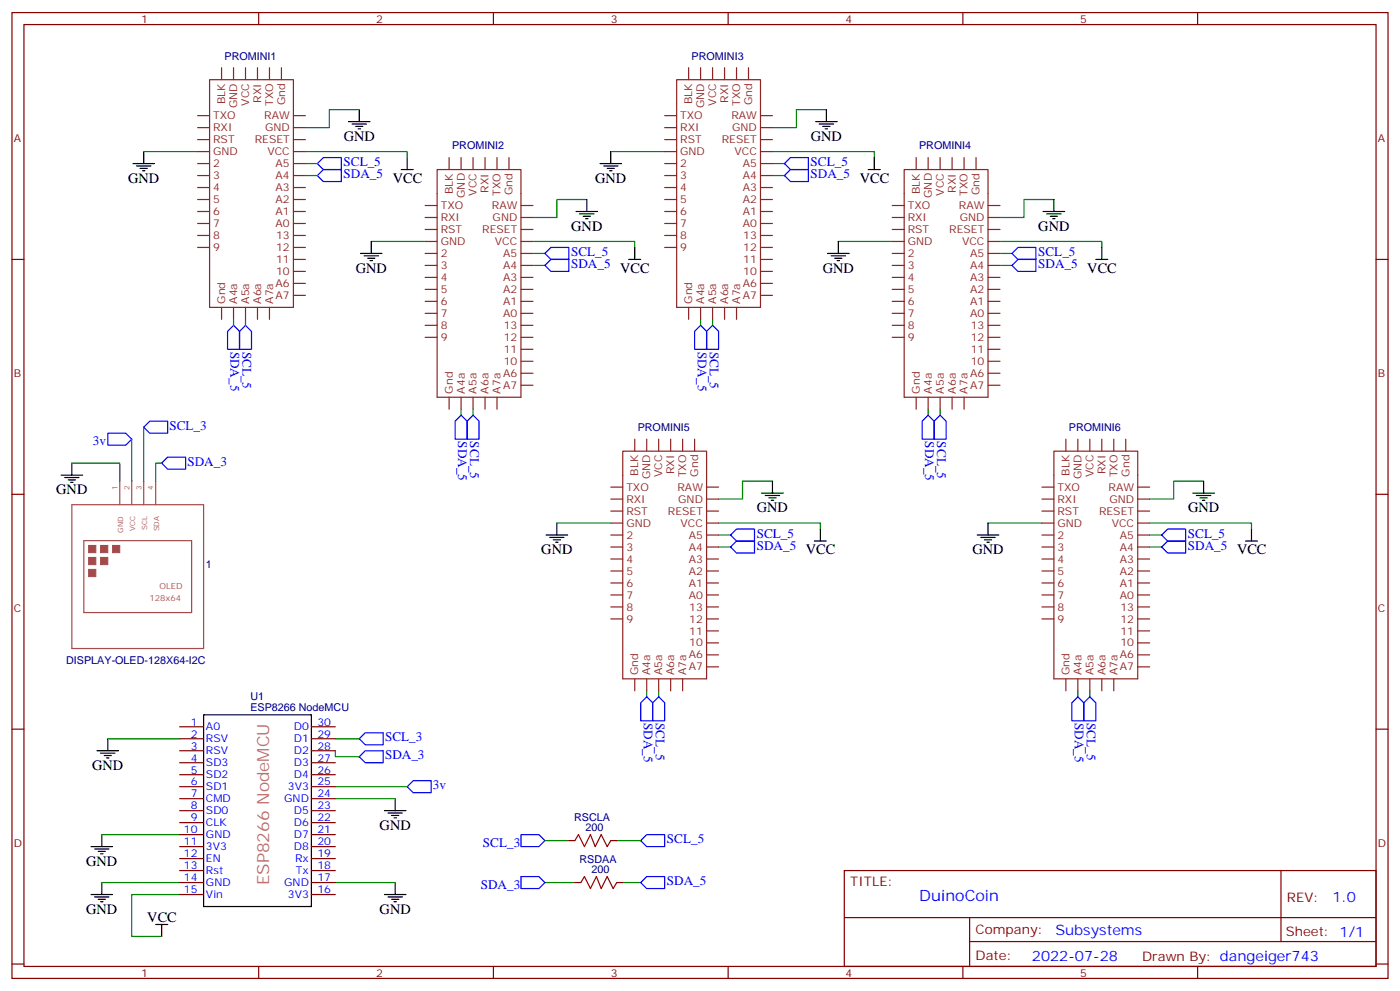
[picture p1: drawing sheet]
<svg xmlns="http://www.w3.org/2000/svg" width="412mm" height="292mm" viewBox="0 0 412 292" stroke-linecap="round" stroke-linejoin="round" font-family="sans-serif">
<g fill="none" stroke="#870000" stroke-width=".35">
<path d="M3.5 3.7h405.4v284.3h-405.4zM7.1 7.2h398.2v277.3h-398.2zM76.2 3.7v3.5M145.3 3.7v3.5M214.5 3.7v3.5M283.6 3.7v3.5M352.8 3.7v3.5M3.5 76.4h3.6M405.3 76.4h3.6M3.5 145.5h3.6M405.3 145.5h3.6M3.5 214.7h3.6"/>
<path d="M52.9 214h7.1M52.9 217.5h7.1M91.7 214h7.1M91.7 217.5h7.1M405.3 214.7h3.6M52.9 221h7.1M52.9 224.5h7.1M52.9 228.1h7.1M52.9 231.6h7.1M52.9 235.1h7.1M52.9 238.7h7.1M91.7 221h7.1"/>
<path d="M91.7 224.5h7.1M91.7 228.1h7.1M91.7 231.6h7.1M91.7 235.1h7.1M91.7 238.7h7.1M52.9 259.8h7.1M52.9 242.2h7.1M52.9 245.7h7.1M52.9 249.2h7.1M52.9 252.8h7.1M52.9 256.3h7.1M91.7 259.8h7.1"/>
<path d="M91.7 242.2h7.1M91.7 245.7h7.1M91.7 249.2h7.1M91.7 252.8h7.1M91.7 256.3h7.1M167.6 247.5h1.7M169.3 259.8h1.8M179.9 247.5h1.8M181.7 259.8h1.7M248.7 256.3h156.6v28.2h-156.6zM377.3 256.3v20.9M52.9 263.3h7.1"/>
<path d="M91.7 263.3h7.1M248.7 270.1h156.5M285.6 277.2h119.6M285.6 270.1v14.2M3.5 283.8h3.6M76.2 284.5v3.5M145.3 284.5v3.5M214.5 284.5v3.5M283.6 284.5v3.5M352.8 284.5v3.5M405.3 283.8h3.6"/>
</g>
<g fill="none" stroke="#00f" stroke-width=".35">
<path d="M93.5 51.7l1.7-1.8h5.3v3.5h-5.3zM93.5 48.2l1.7-1.8h5.3v3.5h-5.3zM231.1 48.2l1.7-1.8h5.3v3.5h-5.3zM231.1 51.7l1.7-1.8h5.3v3.5h-5.3zM160.5 74.6l1.8-1.8h5.3v3.6h-5.3zM160.5 78.1l1.8-1.7h5.3v3.5h-5.3zM298.1 74.6l1.8-1.8h5.3v3.6h-5.3zM298.1 78.1l1.8-1.7h5.3v3.5h-5.3zM68.8 95.8l1.8 1.7v5.3h-3.6v-5.3zM72.3 95.8l1.8 1.7v5.3h-3.5v-5.3zM206.4 95.8l1.7 1.7v5.3h-3.5v-5.3zM209.9 95.8l1.8 1.7v5.3h-3.6v-5.3z"/>
<path d="M31.7 127.5h5.3l1.8 1.8-1.8 1.8h-5.3zM42.3 125.8l1.8-1.8h5.3v3.5h-5.3zM47.6 136.3l1.8-1.7h5.3v3.5h-5.3zM135.8 122.2l1.8 1.8v5.3h-3.5v-5.3zM139.3 122.2l1.8 1.8v5.3h-3.5v-5.3zM273.4 122.2l1.8 1.8v5.3h-3.6v-5.3zM275.2 124l1.7-1.8 1.8 1.8v5.3h-3.5zM215.2 157.5l1.8-1.7h5.2v3.5h-5.2zM342.2 157.5l1.8-1.7h5.2v3.5h-5.2zM215.2 161l1.8-1.7h5.2v3.5h-5.2zM342.2 161l1.8-1.7h5.2v3.5h-5.2zM105.8 217.5l1.8-1.8h5.3v3.6h-5.3z"/>
<path d="M188.7 206.9l1.8-1.8 1.8 1.8v5.3h-3.6zM192.3 206.9l1.7-1.8 1.8 1.8v5.3h-3.5zM317.5 205.1l1.8 1.8v5.3h-3.6v-5.3zM319.3 206.9l1.7-1.8 1.8 1.8v5.3h-3.5zM105.8 222.8l1.8-1.8h5.3v3.5h-5.3zM119.9 231.6l1.8-1.8h5.3v3.6h-5.3zM153.5 245.7h5.2l1.8 1.8-1.8 1.7h-5.2zM153.5 258.1h5.2l1.8 1.7-1.8 1.8h-5.2zM188.7 247.5l1.8-1.8h5.3v3.5h-5.3zM188.7 259.8l1.8-1.7h5.3v3.5h-5.3z"/>
</g>
<g fill="none" stroke="#000" stroke-width=".35">
<path d="M102.7 35.8h6.3M103.7 36.5h4.2M104.8 37.2h2.1M105.5 37.9h.7M105.8 32.3v3.5M240.2 35.8h6.4M241.3 36.5h4.2M242.4 37.2h2.1M243.1 37.9h.7M243.4 32.3v3.5M39.2 48.2h6.3M40.2 48.9h4.2"/>
<path d="M41.3 49.6h2.1M42 50.3h.7M42.3 44.6v3.6M118.2 49.9h3.5M119.9 46.4v3.5M172.9 58.7v3.6M176.7 48.2h6.4M177.8 48.9h4.2M178.9 49.6h2.1M179.6 50.3h.7M179.9 44.6v3.6M255.8 49.9h3.5"/>
<path d="M257.5 46.4v3.5M310.4 58.7v3.6M106.2 74.6h6.3M107.2 75.3h4.3M108.3 76h2.1M109 76.7h.7M109.4 71.1v3.5M169.7 62.3h6.3M170.7 63h4.3M171.8 63.7h2.1M172.5 64.4h.7M185.2 76.4h3.5"/>
<path d="M187 72.8v3.6M243.8 74.6h6.3M244.8 75.3h4.3M245.9 76h2.1M246.6 76.7h.7M246.9 71.1v3.5M307.3 62.3h6.3M308.3 63h4.3M309.4 63.7h2.1M310.1 64.4h.7M322.8 76.4h3.5M324.6 72.8v3.6"/>
<path d="M18 139.9h6.3M21.2 136.3v3.6M19 140.6h4.3M20.1 141.3h2.1M20.8 142h.7M160.9 157.5h6.3M161.9 158.2h4.3M163 158.9h2.1M163.7 159.6h.7M164 154v3.5M224.4 145.2h6.3M225.4 145.9h4.3"/>
<path d="M226.5 146.6h2.1M227.2 147.3h.7M227.5 141.6v3.6M239.9 159.3h3.5M241.7 155.8v3.5M287.9 157.5h6.3M288.9 158.2h4.3M290 158.9h2.1M290.7 159.6h.7M291 154v3.5M351.4 145.2h6.3M352.4 145.9h4.3"/>
<path d="M353.5 146.6h2.1M354.2 147.3h.7M354.5 141.6v3.6M366.9 159.3h3.5M368.7 155.8v3.5M31.7 217.5v3.5M60 210.4h31.7v56.5h-31.7zM28.6 221h6.3M29.6 221.7h4.3M30.7 222.4h2.1M31.4 223.1h.7M113.2 238.7h6.4"/>
<path d="M114.3 239.4h4.2M116.4 235.1v3.6M26.8 249.2h6.4M27.9 249.9h4.2M28.9 250.6h2.1M29.6 251.4h.7M30 245.7v3.5M30 259.8v3.5M115.4 240.1h2.1M116.1 240.8h.7M116.4 259.8v3.5M26.8 263.3h6.4"/>
<path d="M27.9 264.1h4.2M28.9 264.8h2.1M29.6 265.5h.7M45.9 272.2h3.5M47.6 272.2v3.5M113.2 263.3h6.4M114.3 264.1h4.2M115.4 264.8h2.1M116.1 265.5h.7"/>
</g>
<g fill="none" stroke="#008700" stroke-width=".35">
<path d="M105.8 32.3h-8.8v5.3h-7M243.4 32.3h-8.8v5.3h-7.1M42.3 44.6h15.9M90 44.6h29.9v1.8M90 51.7h3.5M90 48.2h3.5M172.9 58.7h-8.9v5.3h-7M179.9 44.6h15.9M227.5 44.6h30v1.8M227.5 51.7h3.6M227.5 48.2h3.6M310.4 58.7h-8.8v5.3h-7"/>
<path d="M109.4 71.1h15.8M157 71.1h30v1.7M157 74.6h3.5M157 78.1h3.5M246.9 71.1h15.9M294.6 71.1h30v1.7M294.6 74.6h3.5M294.6 78.1h3.5M68.8 94v1.8M72.3 94v1.8M206.4 94v1.8M209.9 94v1.8"/>
<path d="M21.2 136.3h14.1v5.3M38.8 129.3v12.3M42.3 125.8v15.8M47.6 136.3h-1.7v5.3M135.8 120.5v1.7M139.3 120.5v1.7M273.4 120.5v1.7M276.9 120.5v1.7M164 154h15.9M211.7 154h30v1.8M211.7 157.5h3.5M227.5 141.6h-8.8v5.3h-7"/>
<path d="M291 154h15.9M338.7 154h30v1.8M338.7 157.5h3.5M354.5 141.6h-8.8v5.3h-7M211.7 161h3.5M338.7 161h3.5M31.7 217.5h21.2M98.8 217.5h7M190.5 203.4v1.7M194 203.4v1.7M317.5 203.4v1.7M321 203.4v1.7"/>
<path d="M98.8 221v1.8h7M98.8 235.1h17.6M98.8 231.6h21.1M30 259.8h22.9M30 245.7h22.9M98.8 259.8h17.6M160.5 259.8h8.8M160.5 247.5h7.1M181.7 247.5h7M183.4 259.8h5.3M52.9 263.3h-14.1v12.4h8.8"/>
</g>
<path d="M21.2 148.6h38.8v42.3h-38.8zM24.7 159.2h31.7v21.1h-31.7zM35.3 141.6v7M38.8 141.6v7M42.3 141.6v7M45.9 141.6v7" fill="none" stroke="#a64a4a" stroke-width=".35"/>
<g fill="#a64a4a" stroke="#a64a4a" stroke-width=".29">
<path d="M26.1 160.6h2.1v2.1h-2.1z"/>
<path d="M29.6 160.6h2.1v2.1h-2.1z"/>
<path d="M26.1 164.1h2.1v2.1h-2.1z"/>
<path d="M33.2 160.6h2.1v2.1h-2.1z"/>
<path d="M26.1 167.6h2.1v2.1h-2.1z"/>
<path d="M29.6 164.1h2.1v2.1h-2.1z"/>
</g>
<path d="M169.3 247.5l1.1-1.8 1.8 3.5 1.7-3.5 1.4 3.5 1.8-3.5 1.8 3.5 1-1.7M171.1 259.8l1.1-1.7 1.7 3.5 1.8-3.5 1.4 3.5 1.8-3.5 1.7 3.5 1.1-1.8" fill="none" stroke="#a10000" stroke-width=".35"/>
<g fill="none" stroke="#8c2424" stroke-width=".35">
<path d="M65.3 19.9v3.6M68.8 19.9v3.6M72.3 19.9v3.6M75.8 19.9v3.6M79.4 19.9v3.6M82.9 19.9v3.6M202.8 19.9v3.6M206.4 19.9v3.6M209.9 19.9v3.6M213.4 19.9v3.6M217 19.9v3.6M220.5 19.9v3.6"/>
<path d="M58.2 37.6h3.5M58.2 34h3.5M61.7 23.5h24.7v67h-24.7zM86.4 37.6h3.6M86.4 34h3.6M195.8 37.6h3.5M195.8 34h3.5M199.3 23.5h24.7v67h-24.7zM224 37.6h3.5M224 34h3.5M58.2 48.2h3.5M58.2 51.7h3.5"/>
<path d="M58.2 55.2h3.5M58.2 58.7h3.5M58.2 44.6h3.5M58.2 41.1h3.5M86.4 48.2h3.6M86.4 51.7h3.6M86.4 55.2h3.6M86.4 58.7h3.6M86.4 44.6h3.6M86.4 41.1h3.6M128.8 49.9h24.7v67h-24.7zM132.3 46.4v3.5"/>
<path d="M135.8 46.4v3.5M139.3 46.4v3.5M142.9 46.4v3.5M146.4 46.4v3.5M149.9 46.4v3.5M195.8 48.2h3.5M195.8 51.7h3.5M195.8 55.2h3.5M195.8 58.7h3.5M195.8 44.6h3.5M195.8 41.1h3.5M224 48.2h3.5"/>
<path d="M224 51.7h3.5M224 55.2h3.5M224 58.7h3.5M224 44.6h3.5M224 41.1h3.5M266.3 49.9h24.7v67h-24.7zM269.9 46.4v3.5M273.4 46.4v3.5M276.9 46.4v3.5M280.5 46.4v3.5M284 46.4v3.5M287.5 46.4v3.5"/>
<path d="M58.2 62.3h3.5M58.2 65.8h3.5M58.2 69.3h3.5M58.2 72.8h3.5M86.4 62.3h3.6M86.4 65.8h3.6M86.4 69.3h3.6M86.4 72.8h3.6M86.4 79.9h3.6M86.4 76.4h3.6M125.2 74.6h3.6M125.2 78.1h3.6"/>
<path d="M125.2 71.1h3.6M125.2 64h3.6M125.2 60.5h3.6M125.2 67.6h3.6M153.5 74.6h3.5M153.5 78.1h3.5M153.5 71.1h3.5M153.5 64h3.5M153.5 60.5h3.5M153.5 67.6h3.5M195.8 62.3h3.5M195.8 65.8h3.5"/>
<path d="M195.8 69.3h3.5M195.8 72.8h3.5M224 62.3h3.5M224 65.8h3.5M224 69.3h3.5M224 72.8h3.5M224 79.9h3.5M224 76.4h3.5M262.8 74.6h3.5M262.8 78.1h3.5M262.8 71.1h3.5M262.8 64h3.5"/>
<path d="M262.8 60.5h3.5M262.8 67.6h3.5M291 74.6h3.6M291 78.1h3.6M291 71.1h3.6M291 64h3.6M291 60.5h3.6M291 67.6h3.6M65.3 90.5v3.5M68.8 90.5v3.5M72.3 90.5v3.5M75.8 90.5v3.5"/>
<path d="M79.4 90.5v3.5M86.4 83.4h3.6M86.4 87h3.6M125.2 81.7h3.6M125.2 85.2h3.6M125.2 88.7h3.6M125.2 92.3h3.6M125.2 95.8h3.6M125.2 99.3h3.6M153.5 81.7h3.5M153.5 85.2h3.5M153.5 88.7h3.5"/>
<path d="M153.5 92.3h3.5M153.5 95.8h3.5M153.5 99.3h3.5M202.8 90.5v3.5M206.4 90.5v3.5M209.9 90.5v3.5M213.4 90.5v3.5M217 90.5v3.5M224 83.4h3.5M224 87h3.5M262.8 81.7h3.5M262.8 85.2h3.5"/>
<path d="M262.8 88.7h3.5M262.8 92.3h3.5M262.8 95.8h3.5M262.8 99.3h3.5M291 81.7h3.6M291 85.2h3.6M291 88.7h3.6M291 92.3h3.6M291 95.8h3.6M291 99.3h3.6M132.3 116.9v3.6M135.8 116.9v3.6"/>
<path d="M139.3 116.9v3.6M142.9 116.9v3.6M146.4 116.9v3.6M153.5 109.9h3.5M153.5 113.4h3.5M153.5 106.4h3.5M153.5 102.8h3.5M269.9 116.9v3.6M273.4 116.9v3.6M276.9 116.9v3.6M280.5 116.9v3.6M284 116.9v3.6"/>
<path d="M291 109.9h3.6M291 113.4h3.6M291 106.4h3.6M291 102.8h3.6M183.4 132.8h24.7v67h-24.7zM187 129.3v3.5M190.5 129.3v3.5M194 129.3v3.5M197.6 129.3v3.5M201.1 129.3v3.5M204.6 129.3v3.5M310.4 132.8h24.7v67h-24.7z"/>
<path d="M314 129.3v3.5M317.5 129.3v3.5M321 129.3v3.5M324.6 129.3v3.5M328.1 129.3v3.5M331.6 129.3v3.5M179.9 157.5h3.5M179.9 154h3.5M179.9 146.9h3.5M179.9 143.4h3.5M179.9 150.5h3.5M208.1 157.5h3.6"/>
<path d="M208.1 154h3.6M208.1 146.9h3.6M208.1 143.4h3.6M208.1 150.5h3.6M306.9 157.5h3.5M306.9 154h3.5M306.9 146.9h3.5M306.9 143.4h3.5M306.9 150.5h3.5M335.1 157.5h3.6M335.1 154h3.6M335.1 146.9h3.6"/>
<path d="M335.1 143.4h3.6M335.1 150.5h3.6M179.9 161h3.5M179.9 164.6h3.5M179.9 168.1h3.5M179.9 171.6h3.5M179.9 175.2h3.5M179.9 178.7h3.5M208.1 161h3.6M208.1 164.6h3.6M208.1 168.1h3.6M208.1 171.6h3.6"/>
<path d="M208.1 175.2h3.6M208.1 178.7h3.6M306.9 161h3.5M306.9 164.6h3.5M306.9 168.1h3.5M306.9 171.6h3.5M306.9 175.2h3.5M306.9 178.7h3.5M335.1 161h3.6M335.1 164.6h3.6M335.1 168.1h3.6M335.1 171.6h3.6"/>
<path d="M335.1 175.2h3.6M335.1 178.7h3.6M179.9 182.2h3.5M187 199.8v3.6M190.5 199.8v3.6M194 199.8v3.6M197.6 199.8v3.6M201.1 199.8v3.6M208.1 192.8h3.6M208.1 196.3h3.6M208.1 182.2h3.6M208.1 189.3h3.6"/>
<path d="M208.1 185.7h3.6M306.9 182.2h3.5M314 199.8v3.6M317.5 199.8v3.6M321 199.8v3.6M324.6 199.8v3.6M328.1 199.8v3.6M335.1 192.8h3.6M335.1 196.3h3.6M335.1 182.2h3.6M335.1 189.3h3.6M335.1 185.7h3.6"/>
</g>
<text font-size="4.9" fill="#c66" x="79.3" y="260.7" transform="rotate(-90 79.3 260.7)">ESP8266 NodeMCU</text>
<text font-size="4.6" fill="#00f" x="270.8" y="265.3">DuinoCoin</text>
<g font-size="4.2">
<text x="101.2" y="41.5">GND</text>
<text x="238.8" y="41.5">GND</text>
<text x="37.7" y="53.8">GND</text>
<text x="115.7" y="53.8">VCC</text>
<text x="175.3" y="53.8">GND</text>
<text x="253.3" y="53.8">VCC</text>
<text x="168.3" y="67.9">GND</text>
<text x="305.9" y="67.9">GND</text>
<text x="104.8" y="80.3">GND</text>
<text x="182.7" y="80.3">VCC</text>
<text x="242.4" y="80.3">GND</text>
<text x="320.3" y="80.3">VCC</text>
<text x="16.6" y="145.5">GND</text>
<text x="223" y="150.8">GND</text>
<text x="350" y="150.8">GND</text>
<text x="159.5" y="163.2">GND</text>
<text x="237.4" y="163.2">VCC</text>
<text x="286.5" y="163.2">GND</text>
<text x="364.4" y="163.2">VCC</text>
<text x="27.2" y="226.7">GND</text>
<text x="111.8" y="244.3">GND</text>
<text x="25.4" y="254.9">GND</text>
<text x="25.4" y="269">GND</text>
<text x="111.8" y="269">GND</text>
<text x="43.4" y="271.5">VCC</text>
</g>
<g font-size="4.2" fill="#00f">
<text x="392.5" y="265.6">1.0</text>
<text x="310.9" y="275.1">Subsystems</text>
<text x="304" y="282.9">2022-07-28</text>
</g>
<g font-size="3.9" fill="#00f">
<text x="101.2" y="52.5">SDA_5</text>
<text x="101.2" y="49">SCL_5</text>
<text x="238.8" y="49">SCL_5</text>
<text x="238.8" y="52.5">SDA_5</text>
<text x="168.2" y="75.5">SCL_5</text>
<text x="305.8" y="75.5">SCL_5</text>
<text x="168.2" y="79">SDA_5</text>
<text x="305.8" y="79">SDA_5</text>
<text x="67.9" y="103.5" transform="rotate(90 67.9 103.5)">SDA_5</text>
<text x="71.5" y="103.5" transform="rotate(90 71.5 103.5)">SCL_5</text>
<text x="205.5" y="103.5" transform="rotate(90 205.5 103.5)">SDA_5</text>
<text x="209.1" y="103.5" transform="rotate(90 209.1 103.5)">SCL_5</text>
<text x="27.3" y="131.1">3v</text>
<text x="49.9" y="126.5">SCL_3</text>
<text x="135" y="130" transform="rotate(90 135 130)">SDA_5</text>
<text x="138.5" y="130" transform="rotate(90 138.5 130)">SCL_5</text>
<text x="272.6" y="130" transform="rotate(90 272.6 130)">SDA_5</text>
<text x="276.1" y="130" transform="rotate(90 276.1 130)">SCL_5</text>
<text x="55.2" y="137.1">SDA_3</text>
<text x="222.9" y="158.4">SCL_5</text>
<text x="222.9" y="161.9">SDA_5</text>
<text x="349.9" y="158.4">SCL_5</text>
<text x="349.9" y="161.9">SDA_5</text>
<text x="189.7" y="212.9" transform="rotate(90 189.7 212.9)">SDA_5</text>
<text x="193.2" y="212.9" transform="rotate(90 193.2 212.9)">SCL_5</text>
<text x="316.7" y="212.9" transform="rotate(90 316.7 212.9)">SDA_5</text>
<text x="320.2" y="212.9" transform="rotate(90 320.2 212.9)">SCL_5</text>
<text x="113.4" y="218.2">SCL_3</text>
<text x="113.4" y="223.5">SDA_3</text>
<text x="127.5" y="232.3">3v</text>
<text x="142.3" y="249.2">SCL_3</text>
<text x="196.5" y="248.3">SCL_5</text>
<text x="141.6" y="261.6">SDA_3</text>
<text x="196.5" y="260.7">SDA_5</text>
</g>
<g font-size="3.9" fill="#800">
<text x="250.5" y="260.9">TITLE:</text>
<text x="379.1" y="265.6">REV:</text>
<text x="287.4" y="275.1">Company:</text>
<text x="378.7" y="275.7">Sheet: 1/1</text>
<text x="287.4" y="282.8">Date:</text>
<text x="336.4" y="282.8">Drawn By: dangeiger743</text>
</g>
<g font-size="3.2" fill="#800">
<text x="41.6" y="6.7">1</text>
<text x="110.8" y="6.7">2</text>
<text x="179.9" y="6.7">3</text>
<text x="249.1" y="6.7">4</text>
<text x="318.2" y="6.7">5</text>
<text x="4.1" y="41.8">A</text>
<text x="405.9" y="41.8">A</text>
<text x="4.1" y="110.9">B</text>
<text x="405.9" y="110.9">B</text>
<text x="4.1" y="180.1">C</text>
<text x="405.9" y="180.1">C</text>
<text x="4.1" y="249.2">D</text>
<text x="405.9" y="249.2">D</text>
<text x="41.6" y="287.5">1</text>
<text x="110.8" y="287.5">2</text>
<text x="179.9" y="287.5">3</text>
<text x="249.1" y="287.5">4</text>
<text x="318.2" y="287.5">5</text>
</g>
<g font-size="3.2" fill="#000080">
<text x="66.1" y="17.6">PROMINI1</text>
<text x="203.7" y="17.6">PROMINI3</text>
<text x="133.2" y="44">PROMINI2</text>
<text x="270.7" y="44">PROMINI4</text>
<text x="187.8" y="126.9">PROMINI5</text>
<text x="314.8" y="126.9">PROMINI6</text>
<text x="60.7" y="167.1">1</text>
<text x="19.5" y="195.6">DISPLAY-OLED-128X64-I2C</text>
<text x="73.7" y="209.3">ESP8266 NodeMCU</text>
<text x="73.7" y="206.1">U1</text>
<text x="169.1" y="241.6">RSCLA</text>
<text x="172.5" y="244.7">200</text>
<text x="170.7" y="253.9">RSDAA</text>
<text x="174.3" y="257">200</text>
</g>
<g font-size="3.2" fill="#8d2323">
<text x="62.8" y="35.1">TXO</text>
<text x="66.3" y="30.7" transform="rotate(-90 66.3 30.7)">BLK</text>
<text x="69.8" y="31.8" transform="rotate(-90 69.8 31.8)">GND</text>
<text x="73.4" y="31.1" transform="rotate(-90 73.4 31.1)">VCC</text>
<text x="76.9" y="30.2" transform="rotate(-90 76.9 30.2)">RXI</text>
<text x="77.9" y="35.1">RAW</text>
<text x="80.4" y="31.1" transform="rotate(-90 80.4 31.1)">TXO</text>
<text x="84" y="31" transform="rotate(-90 84 31)">Gnd</text>
<text x="200.4" y="35.1">TXO</text>
<text x="203.9" y="30.7" transform="rotate(-90 203.9 30.7)">BLK</text>
<text x="207.4" y="31.8" transform="rotate(-90 207.4 31.8)">GND</text>
<text x="211" y="31.1" transform="rotate(-90 211 31.1)">VCC</text>
<text x="214.5" y="30.2" transform="rotate(-90 214.5 30.2)">RXI</text>
<text x="215.4" y="35.1">RAW</text>
<text x="218" y="31.1" transform="rotate(-90 218 31.1)">TXO</text>
<text x="221.5" y="31" transform="rotate(-90 221.5 31)">Gnd</text>
<text x="62.8" y="38.6">RXI</text>
<text x="78.1" y="38.6">GND</text>
<text x="200.4" y="38.6">RXI</text>
<text x="215.7" y="38.6">GND</text>
<text x="62.8" y="45.7">GND</text>
<text x="62.8" y="42.2">RST</text>
<text x="75" y="42.2">RESET</text>
<text x="78.8" y="45.7">VCC</text>
<text x="200.4" y="45.7">GND</text>
<text x="200.4" y="42.2">RST</text>
<text x="212.6" y="42.2">RESET</text>
<text x="216.4" y="45.7">VCC</text>
<text x="62.8" y="49.2">2</text>
<text x="62.8" y="52.7">3</text>
<text x="81.2" y="49.2">A5</text>
<text x="81.2" y="52.7">A4</text>
<text x="200.4" y="49.2">2</text>
<text x="200.4" y="52.7">3</text>
<text x="218.8" y="49.2">A5</text>
<text x="218.8" y="52.7">A4</text>
<text x="62.8" y="56.3">4</text>
<text x="62.8" y="59.8">5</text>
<text x="81.2" y="59.8">A2</text>
<text x="81.2" y="56.3">A3</text>
<text x="133.3" y="57.1" transform="rotate(-90 133.3 57.1)">BLK</text>
<text x="136.9" y="58.3" transform="rotate(-90 136.9 58.3)">GND</text>
<text x="140.4" y="57.6" transform="rotate(-90 140.4 57.6)">VCC</text>
<text x="143.9" y="56.7" transform="rotate(-90 143.9 56.7)">RXI</text>
<text x="147.5" y="57.6" transform="rotate(-90 147.5 57.6)">TXO</text>
<text x="151" y="57.4" transform="rotate(-90 151 57.4)">Gnd</text>
<text x="200.4" y="56.3">4</text>
<text x="200.4" y="59.8">5</text>
<text x="218.8" y="59.8">A2</text>
<text x="218.8" y="56.3">A3</text>
<text x="270.9" y="57.1" transform="rotate(-90 270.9 57.1)">BLK</text>
<text x="274.5" y="58.3" transform="rotate(-90 274.5 58.3)">GND</text>
<text x="278" y="57.6" transform="rotate(-90 278 57.6)">VCC</text>
<text x="281.5" y="56.7" transform="rotate(-90 281.5 56.7)">RXI</text>
<text x="285" y="57.6" transform="rotate(-90 285 57.6)">TXO</text>
<text x="288.6" y="57.4" transform="rotate(-90 288.6 57.4)">Gnd</text>
<text x="62.8" y="63.3">6</text>
<text x="81.2" y="63.3">A1</text>
<text x="129.8" y="65.1">RXI</text>
<text x="129.8" y="61.6">TXO</text>
<text x="144.9" y="61.6">RAW</text>
<text x="145.1" y="65.1">GND</text>
<text x="200.4" y="63.3">6</text>
<text x="218.8" y="63.3">A1</text>
<text x="267.4" y="65.1">RXI</text>
<text x="267.4" y="61.6">TXO</text>
<text x="282.5" y="61.6">RAW</text>
<text x="282.7" y="65.1">GND</text>
<text x="62.8" y="66.9">7</text>
<text x="62.8" y="70.4">8</text>
<text x="81.2" y="66.9">A0</text>
<text x="81.3" y="70.4">13</text>
<text x="129.8" y="68.6">RST</text>
<text x="142.1" y="68.6">RESET</text>
<text x="200.4" y="66.9">7</text>
<text x="200.4" y="70.4">8</text>
<text x="218.8" y="66.9">A0</text>
<text x="218.9" y="70.4">13</text>
<text x="267.4" y="68.6">RST</text>
<text x="279.6" y="68.6">RESET</text>
<text x="62.8" y="73.9">9</text>
<text x="81.3" y="77.4">11</text>
<text x="81.3" y="73.9">12</text>
<text x="129.8" y="75.7">2</text>
<text x="129.8" y="72.1">GND</text>
<text x="145.8" y="72.1">VCC</text>
<text x="148.2" y="75.7">A5</text>
<text x="200.4" y="73.9">9</text>
<text x="218.9" y="77.4">11</text>
<text x="218.9" y="73.9">12</text>
<text x="267.4" y="75.7">2</text>
<text x="267.4" y="72.1">GND</text>
<text x="283.4" y="72.1">VCC</text>
<text x="285.8" y="75.7">A5</text>
<text x="81.3" y="81">10</text>
<text x="129.8" y="79.2">3</text>
<text x="129.8" y="82.7">4</text>
<text x="148.2" y="79.2">A4</text>
<text x="148.2" y="82.7">A3</text>
<text x="218.9" y="81">10</text>
<text x="267.4" y="79.2">3</text>
<text x="267.4" y="82.7">4</text>
<text x="285.8" y="79.2">A4</text>
<text x="285.8" y="82.7">A3</text>
<text x="66.3" y="89.4" transform="rotate(-90 66.3 89.4)">Gnd</text>
<text x="69.8" y="89.4" transform="rotate(-90 69.8 89.4)">A4a</text>
<text x="73.4" y="89.4" transform="rotate(-90 73.4 89.4)">A5a</text>
<text x="76.9" y="89.4" transform="rotate(-90 76.9 89.4)">A6a</text>
<text x="80.4" y="89.4" transform="rotate(-90 80.4 89.4)">A7a</text>
<text x="81.2" y="84.5">A6</text>
<text x="81.2" y="88">A7</text>
<text x="129.8" y="86.3">5</text>
<text x="129.8" y="89.8">6</text>
<text x="148.2" y="89.8">A1</text>
<text x="148.2" y="86.3">A2</text>
<text x="203.9" y="89.4" transform="rotate(-90 203.9 89.4)">Gnd</text>
<text x="207.4" y="89.4" transform="rotate(-90 207.4 89.4)">A4a</text>
<text x="211" y="89.4" transform="rotate(-90 211 89.4)">A5a</text>
<text x="214.5" y="89.4" transform="rotate(-90 214.5 89.4)">A6a</text>
<text x="218" y="89.4" transform="rotate(-90 218 89.4)">A7a</text>
<text x="218.8" y="84.5">A6</text>
<text x="218.8" y="88">A7</text>
<text x="267.4" y="86.3">5</text>
<text x="267.4" y="89.8">6</text>
<text x="285.8" y="89.8">A1</text>
<text x="285.8" y="86.3">A2</text>
<text x="129.8" y="93.3">7</text>
<text x="148.2" y="93.3">A0</text>
<text x="267.4" y="93.3">7</text>
<text x="285.8" y="93.3">A0</text>
<text x="129.8" y="96.8">8</text>
<text x="129.8" y="100.4">9</text>
<text x="148.4" y="100.4">12</text>
<text x="148.4" y="96.8">13</text>
<text x="267.4" y="96.8">8</text>
<text x="267.4" y="100.4">9</text>
<text x="286" y="100.4">12</text>
<text x="286" y="96.8">13</text>
<text x="148.4" y="107.4">10</text>
<text x="148.4" y="103.9">11</text>
<text x="286" y="107.4">10</text>
<text x="286" y="103.9">11</text>
<text x="148.2" y="110.9">A6</text>
<text x="285.8" y="110.9">A6</text>
<text x="133.3" y="115.9" transform="rotate(-90 133.3 115.9)">Gnd</text>
<text x="136.9" y="115.9" transform="rotate(-90 136.9 115.9)">A4a</text>
<text x="140.4" y="115.9" transform="rotate(-90 140.4 115.9)">A5a</text>
<text x="143.9" y="115.9" transform="rotate(-90 143.9 115.9)">A6a</text>
<text x="147.5" y="115.9" transform="rotate(-90 147.5 115.9)">A7a</text>
<text x="148.2" y="114.5">A7</text>
<text x="270.9" y="115.9" transform="rotate(-90 270.9 115.9)">Gnd</text>
<text x="274.5" y="115.9" transform="rotate(-90 274.5 115.9)">A4a</text>
<text x="278" y="115.9" transform="rotate(-90 278 115.9)">A5a</text>
<text x="281.5" y="115.9" transform="rotate(-90 281.5 115.9)">A6a</text>
<text x="285" y="115.9" transform="rotate(-90 285 115.9)">A7a</text>
<text x="285.8" y="114.5">A7</text>
<text x="188" y="140" transform="rotate(-90 188 140)">BLK</text>
<text x="191.6" y="141.2" transform="rotate(-90 191.6 141.2)">GND</text>
<text x="195.1" y="140.5" transform="rotate(-90 195.1 140.5)">VCC</text>
<text x="198.6" y="139.6" transform="rotate(-90 198.6 139.6)">RXI</text>
<text x="202.1" y="140.5" transform="rotate(-90 202.1 140.5)">TXO</text>
<text x="205.7" y="140.3" transform="rotate(-90 205.7 140.3)">Gnd</text>
<text x="315" y="140" transform="rotate(-90 315 140)">BLK</text>
<text x="318.6" y="141.2" transform="rotate(-90 318.6 141.2)">GND</text>
<text x="322.1" y="140.5" transform="rotate(-90 322.1 140.5)">VCC</text>
<text x="325.6" y="139.6" transform="rotate(-90 325.6 139.6)">RXI</text>
<text x="329.1" y="140.5" transform="rotate(-90 329.1 140.5)">TXO</text>
<text x="332.7" y="140.3" transform="rotate(-90 332.7 140.3)">Gnd</text>
<text x="184.5" y="148">RXI</text>
<text x="184.5" y="144.5">TXO</text>
<text x="199.6" y="144.5">RAW</text>
<text x="199.8" y="148">GND</text>
<text x="311.5" y="148">RXI</text>
<text x="311.5" y="144.5">TXO</text>
<text x="326.6" y="144.5">RAW</text>
<text x="326.8" y="148">GND</text>
<text x="184.5" y="155">GND</text>
<text x="184.5" y="151.5">RST</text>
<text x="196.7" y="151.5">RESET</text>
<text x="200.5" y="155">VCC</text>
<text x="311.5" y="155">GND</text>
<text x="311.5" y="151.5">RST</text>
<text x="323.7" y="151.5">RESET</text>
<text x="327.5" y="155">VCC</text>
<text x="184.5" y="158.6">2</text>
<text x="202.9" y="158.6">A5</text>
<text x="311.5" y="158.6">2</text>
<text x="329.9" y="158.6">A5</text>
<text x="184.5" y="162.1">3</text>
<text x="184.5" y="165.6">4</text>
<text x="202.9" y="162.1">A4</text>
<text x="202.9" y="165.6">A3</text>
<text x="311.5" y="162.1">3</text>
<text x="311.5" y="165.6">4</text>
<text x="329.9" y="162.1">A4</text>
<text x="329.9" y="165.6">A3</text>
<text x="184.5" y="169.2">5</text>
<text x="184.5" y="172.7">6</text>
<text x="202.9" y="172.7">A1</text>
<text x="202.9" y="169.2">A2</text>
<text x="311.5" y="169.2">5</text>
<text x="311.5" y="172.7">6</text>
<text x="329.9" y="172.7">A1</text>
<text x="329.9" y="169.2">A2</text>
<text x="184.5" y="176.2">7</text>
<text x="184.5" y="179.7">8</text>
<text x="202.9" y="176.2">A0</text>
<text x="203" y="179.7">13</text>
<text x="311.5" y="176.2">7</text>
<text x="311.5" y="179.7">8</text>
<text x="329.9" y="176.2">A0</text>
<text x="330" y="179.7">13</text>
<text x="184.5" y="183.3">9</text>
<text x="203" y="183.3">12</text>
<text x="311.5" y="183.3">9</text>
<text x="330" y="183.3">12</text>
<text x="203" y="190.3">10</text>
<text x="203" y="186.8">11</text>
<text x="330" y="190.3">10</text>
<text x="330" y="186.8">11</text>
<text x="202.9" y="193.9">A6</text>
<text x="202.9" y="197.4">A7</text>
<text x="329.9" y="193.9">A6</text>
<text x="329.9" y="197.4">A7</text>
<text x="188" y="198.8" transform="rotate(-90 188 198.8)">Gnd</text>
<text x="191.6" y="198.8" transform="rotate(-90 191.6 198.8)">A4a</text>
<text x="195.1" y="198.8" transform="rotate(-90 195.1 198.8)">A5a</text>
<text x="198.6" y="198.8" transform="rotate(-90 198.6 198.8)">A6a</text>
<text x="202.1" y="198.8" transform="rotate(-90 202.1 198.8)">A7a</text>
<text x="315" y="198.8" transform="rotate(-90 315 198.8)">Gnd</text>
<text x="318.6" y="198.8" transform="rotate(-90 318.6 198.8)">A4a</text>
<text x="322.1" y="198.8" transform="rotate(-90 322.1 198.8)">A5a</text>
<text x="325.6" y="198.8" transform="rotate(-90 325.6 198.8)">A6a</text>
<text x="329.1" y="198.8" transform="rotate(-90 329.1 198.8)">A7a</text>
</g>
<g font-size="3.2" fill="#00f">
<text x="56.2" y="213.6">1</text>
<text x="60.7" y="215">A0</text>
<text x="86.6" y="215">D0</text>
<text x="93.5" y="213.6">30</text>
<text x="56.2" y="217.1">2</text>
<text x="56.2" y="220.7">3</text>
<text x="60.7" y="218.5">RSV</text>
<text x="86.6" y="218.5">D1</text>
<text x="93.5" y="220.7">28</text>
<text x="93.5" y="217.1">29</text>
<text x="56.2" y="224.2">4</text>
<text x="56.2" y="227.7">5</text>
<text x="60.7" y="222.1">RSV</text>
<text x="60.7" y="225.6">SD3</text>
<text x="86.6" y="225.6">D3</text>
<text x="86.6" y="222.1">D2</text>
<text x="93.5" y="227.7">26</text>
<text x="93.5" y="224.2">27</text>
<text x="56.2" y="231.2">6</text>
<text x="60.7" y="229.1">SD2</text>
<text x="60.7" y="232.7">SD1</text>
<text x="84.8" y="232.7">3V3</text>
<text x="86.6" y="229.1">D4</text>
<text x="93.5" y="231.2">25</text>
<text x="56.2" y="234.8">7</text>
<text x="56.2" y="238.3">8</text>
<text x="60.7" y="236.2">CMD</text>
<text x="60.7" y="239.7">SD0</text>
<text x="83.7" y="236.2">GND</text>
<text x="86.6" y="239.7">D5</text>
<text x="93.5" y="238.3">23</text>
<text x="93.5" y="234.8">24</text>
<text x="54.2" y="245.4">10</text>
<text x="56.2" y="241.8">9</text>
<text x="60.7" y="243.2">CLK</text>
<text x="86.6" y="243.2">D6</text>
<text x="93.5" y="245.4">21</text>
<text x="93.5" y="241.8">22</text>
<text x="54.2" y="248.9">11</text>
<text x="60.7" y="246.8">GND</text>
<text x="60.7" y="250.3">3V3</text>
<text x="86.6" y="250.3">D8</text>
<text x="86.6" y="246.8">D7</text>
<text x="93.5" y="248.9">20</text>
<text x="54.2" y="252.4">12</text>
<text x="54.2" y="255.9">13</text>
<text x="60.7" y="253.8">EN</text>
<text x="60.7" y="257.4">Rst</text>
<text x="86.9" y="253.8">Rx</text>
<text x="87.2" y="257.4">Tx</text>
<text x="93.5" y="255.9">18</text>
<text x="93.5" y="252.4">19</text>
<text x="54.2" y="259.5">14</text>
<text x="54.2" y="263">15</text>
<text x="60.7" y="260.9">GND</text>
<text x="83.7" y="260.9">GND</text>
<text x="93.5" y="263">16</text>
<text x="93.5" y="259.5">17</text>
<text x="60.7" y="264.4">Vin</text>
<text x="84.8" y="264.4">3V3</text>
</g>
<g font-size="2.5" fill="#a54b4b">
<text x="47" y="173.3">OLED</text>
<text x="44" y="176.8">128x64</text>
</g>
<g font-size="2.1" fill="#a54b4b">
<text x="34.6" y="144.3" transform="rotate(-90 34.6 144.3)">1</text>
<text x="38.1" y="144.3" transform="rotate(-90 38.1 144.3)">2</text>
<text x="41.6" y="144.3" transform="rotate(-90 41.6 144.3)">3</text>
<text x="45.2" y="144.3" transform="rotate(-90 45.2 144.3)">4</text>
<text x="36.3" y="156.8" transform="rotate(-90 36.3 156.8)">GND</text>
<text x="39.8" y="156.3" transform="rotate(-90 39.8 156.3)">VCC</text>
<text x="43.4" y="156" transform="rotate(-90 43.4 156)">SCL</text>
<text x="46.9" y="156.5" transform="rotate(-90 46.9 156.5)">SDA</text>
</g>
</svg>
